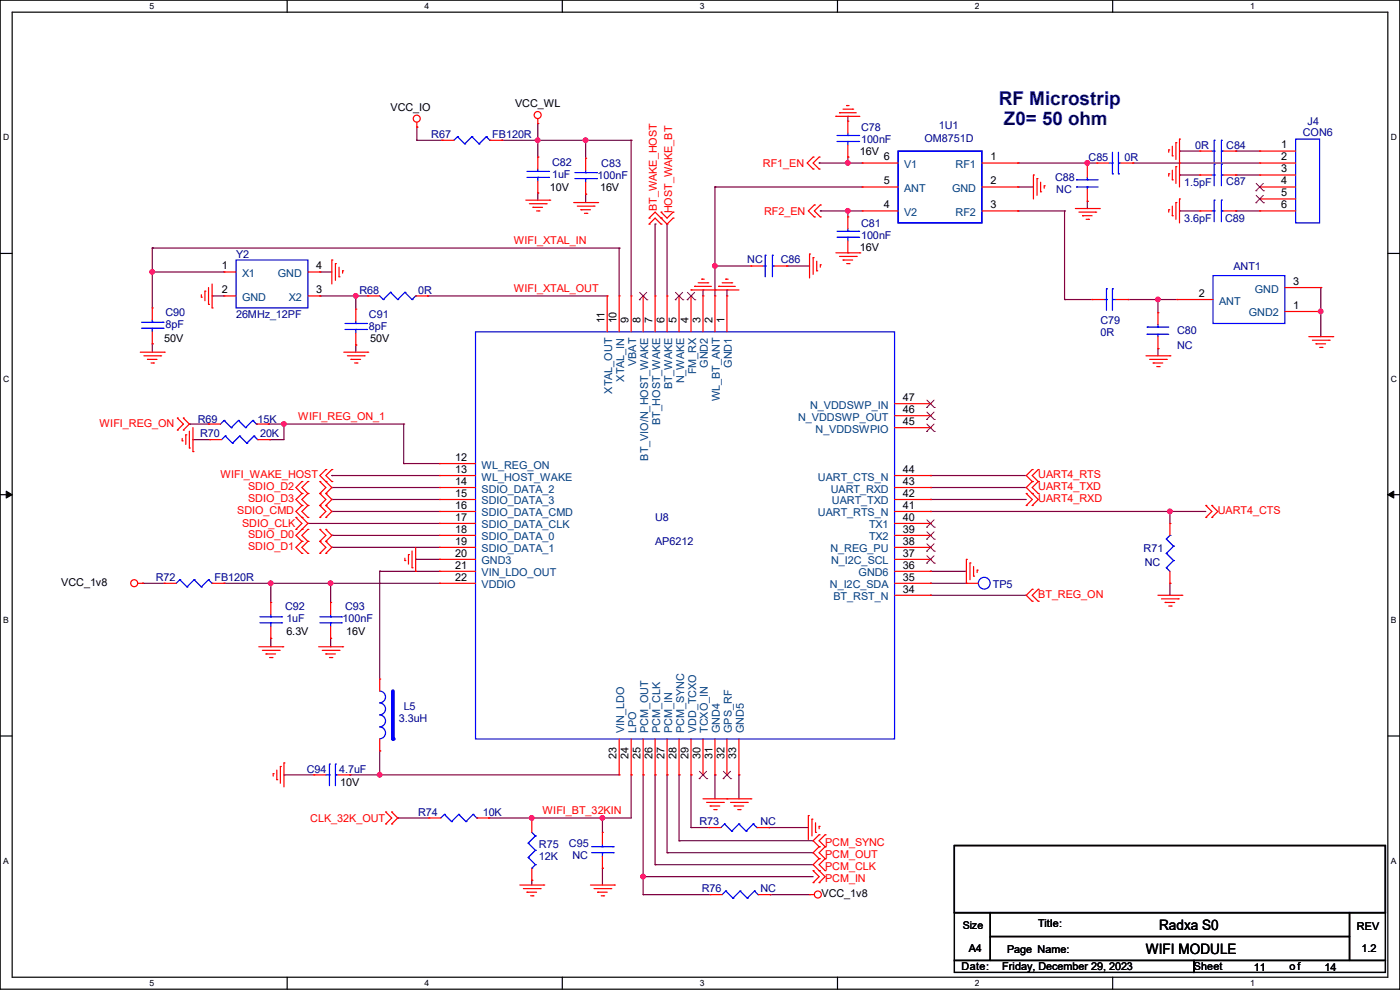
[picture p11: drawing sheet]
<svg xmlns="http://www.w3.org/2000/svg" width="297mm" height="210mm" viewBox="0 0 297 210" stroke-linecap="round" stroke-linejoin="round" font-family="sans-serif">
<path d="M0 0h297v209.8h-297zM2.6 2.6h291.8v204.7h-291.8z" fill="none" stroke="#000" stroke-width=".25"/>
<g fill="#fff">
<path d="M31.7 .3h1v2h-1z"/>
<path d="M31.7 207.6h1v1.9h-1z"/>
</g>
<path d="M60.9 0v2.6M60.9 207.3v2.5" fill="none" stroke="#000" stroke-width=".25"/>
<g fill="#fff">
<path d="M90.1 .3h1v2h-1z"/>
<path d="M90.1 207.6h1v1.9h-1z"/>
</g>
<path d="M119.3 0v2.6M119.3 207.3v2.5" fill="none" stroke="#000" stroke-width=".25"/>
<g fill="#fff">
<path d="M148.5 .3h.9v2h-.9z"/>
<path d="M148.5 207.6h.9v1.9h-.9z"/>
</g>
<path d="M177.7 0v2.6M177.7 207.3v2.5" fill="none" stroke="#000" stroke-width=".25"/>
<g fill="#fff">
<path d="M206.8 .3h1v2h-1z"/>
<path d="M206.8 207.6h1v1.9h-1z"/>
</g>
<path d="M236.1 0v2.6M236.1 207.3v2.5" fill="none" stroke="#000" stroke-width=".25"/>
<g fill="#fff">
<path d="M265.2 .3h1v2h-1z"/>
<path d="M265.2 207.6h1v1.9h-1z"/>
<path d="M.7 28.2h1.2v1.9h-1.2z"/>
<path d="M295.1 28.2h1.2v1.9h-1.2z"/>
<path d="M.7 79.3h1.2v2h-1.2z"/>
<path d="M295.1 79.3h1.2v2h-1.2z"/>
</g>
<path d="M0 53.8h2.6M294.4 53.8h2.6" fill="none" stroke="#000" stroke-width=".25"/>
<g fill="#fff">
<path d="M.7 130.5h1.2v2h-1.2z"/>
<path d="M295.1 130.5h1.1v2h-1.1z"/>
</g>
<path d="M0 104.9h2.6M294.4 104.9h2.6" fill="none" stroke="#000" stroke-width=".25"/>
<path d="M1.3 104.2l1.3 .7-1.3 .8zM294.4 104.9l1.3-.7v1.5z" fill="#000" stroke="#000" stroke-width=".21"/>
<g fill="#fff">
<path d="M.7 181.7h1.2v2h-1.2z"/>
<path d="M295.1 181.7h1.1v2h-1.1z"/>
</g>
<path d="M0 156.1h2.6M294.4 156.1h2.6M202.5 179.4h91.4v14.2h-91.4zM202.5 193.6h7.6v10.2h-7.6zM210.1 193.6h76.2v5.1h-76.2zM210.1 198.7h76.2v5.1h-76.2zM286.3 193.6h7.6v10.2h-7.6zM202.5 203.8h50.8v2.5h-50.8zM253.3 203.8h40.6v2.5h-40.6z" fill="none" stroke="#000" stroke-width=".25"/>
<g fill="none" stroke="#800040" stroke-width=".25">
<path d="M88.4 29.8h.1M88.4 27h.1M88.4 29.8h5.4M88.4 27v2.8M106.5 29.8h.1M106.5 29.8h27.4M114.1 26.2h.1M114.1 33.3h.1M114.1 29.8h.1M114.1 26.2v7.1M124.2 29.8h.1M124.2 29.8v3.8"/>
<path d="M133.9 29.8h.1M133.9 29.8v33M151.7 39.7h.1M151.7 39.7v23.1M151.7 39.7h31.2M173.8 34.6h.1M173.8 34.6h9.1M179.9 33.3h.1M179.9 34.6h.1M179.9 24.7h.1M179.9 24.7v1M179.9 33.3v1.3"/>
<path d="M215.9 39.7h.1M215.9 34.6h.1M215.9 39.7h3.3M215.9 34.6h16.8M230.7 34.6h.1M230.7 34.6v.5M240.3 34.6h.1M240.3 34.6h27M250.2 32h.1M250.2 37.1h.1M250.2 32h4.4M250.2 37.1h4.4"/>
<path d="M262.2 32h.1M262.2 37.1h.1M262.2 32h5.1M262.2 37.1h5.1M32.3 52.6h.1M32.3 57.7h.1M32.3 52.6v12.7M32.3 52.6h99.1M32.3 57.7h15.2M67.9 57.7h.1M67.9 57.7h2.5M114.1 40.9h.1"/>
<path d="M114.1 40.9v1.6M124.2 41.2h.1M124.2 41.2v1.8M131.4 52.6h.1M131.4 52.6v10.2M139 47.5h.1M139 47.5v15.3M141.5 47.5h.1M141.5 47.5v15.3M151.7 56.4h.1M151.7 56.4h7.6M166.9 56.4h.1"/>
<path d="M166.9 56.4h4.8M174 44.7h.1M174 44.7h8.9M179.9 44.7h.1M179.9 44.7v1.3M215.9 44.7h.1M215.9 44.7h9.9M225.8 44.7h.1M225.8 44.7v18.8M230.7 42.7h.1M230.7 42.7v1.5M250.2 44.7h.1"/>
<path d="M250.2 44.7h4.4M262.2 44.7h.1M262.2 44.7h5.1M32.3 72.9h.1M32.3 72.9v1.8M45 62.8h.1M45 62.8h2.5M67.9 62.8h.1M67.9 62.8h10.1M75.5 62.8h.1M75.5 73.2h.1M75.5 62.8v2.8"/>
<path d="M75.5 73.2v1.5M90.7 62.8h.1M90.7 62.8h38.1M149.1 61.5h.1M149.1 61.5v1.3M154.2 61.5h.1M154.2 61.5v1.3M225.8 63.5h.1M225.8 63.5h5.9M239.3 63.5h.1M239.3 63.5h10.4M245.7 63.5h.1"/>
<path d="M245.7 74h.1M245.7 63.5v2.8M245.7 74v1.5M280.2 66.1h.1M280.2 61h.1M280.2 61v10.4M40.2 90h.1M40.2 90h4M40.9 93.3h.1M40.9 93.3h3.6M56.9 90h.1M56.9 90h28.7"/>
<path d="M57.2 93.3h.1M60.2 90h.1M60.2 90v3.3h-3M85.6 90h.1M85.6 98.3h.1M85.6 90v8.3M85.6 98.3h7.7M65.3 111h.1M65.3 111h28M70.4 100.9h.1M70.4 103.4h.1M70.4 106h.1"/>
<path d="M70.4 108.5h.1M70.4 116.1h.1M70.4 113.6h.1M70.4 100.9h22.9M70.4 103.4h22.9M70.4 106h22.9M70.4 108.5h22.9M70.4 116.1h22.9M70.4 113.6h22.9M88.2 118.7h.1M88.2 118.7h5.1M197.4 100.9h.1"/>
<path d="M197.4 103.4h.1M197.4 106h.1M197.4 108.5h.1M197.4 100.9h20.3M197.4 103.4h20.3M197.4 106h20.3M197.4 108.5h58.4M248.2 108.5h.1M248.2 108.5v2.5M30.3 123.7h.1M30.3 123.7h4.5M47.5 123.7h.1"/>
<path d="M47.5 123.7h45.8M57.4 123.7h.1M57.4 135.4h.1M57.4 123.7v4.1M57.4 135.4v1.8M70.1 123.7h.1M70.1 135.4h.1M70.1 123.7v4.1M70.1 135.4v1.8M80.6 121.2h.1M80.6 121.2h12.7M80.6 121.2v22.9"/>
<path d="M197.4 126.3h.1M197.4 121.2h.1M197.4 123.7h.1M197.4 126.3h20.3M197.4 123.7h7.6M197.4 121.2h7.6M248.2 123.7h.1M248.2 123.7v2.6M80.6 159.3h.1M80.6 159.3v5.1M60.2 164.4h.1M60.2 164.4h6.4"/>
<path d="M74.2 164.4h.1M74.2 164.4h57.2M80.6 164.4h.1M84.4 173.5h.1M84.4 173.5h6.6M103.7 173.5h.1M112.8 173.5h.1M112.8 173.5v.5M127.8 173.5h.1M127.8 173.5v3.1M133.9 164.4h.1M133.9 164.4v9.1h-30.2"/>
<path d="M136.4 164.4h.1M136.4 164.4v25.4M139 164.4h.1M139 164.4v19M141.5 164.4h.1M141.5 164.4v16.5M144.1 164.4h.1M144.1 178.4h.1M144.1 164.4v14M144.1 178.4h28.4M146.6 175.6h.1M146.6 164.4h.1"/>
<path d="M146.6 175.6h3.8M146.6 164.4v11.2M151.7 164.4h.1M151.7 164.4v5.1M156.8 164.4h.1M156.8 164.4v5.1M163.1 175.6h.1M163.1 175.6h8.4M112.8 186.7h.1M112.8 186.7v1M127.8 184.2h.1M127.8 184.2v3.5"/>
<path d="M136.4 189.8h.1M136.4 186h.1M136.4 189.8h14.3M136.4 186h36.1M139 183.4h.1M139 183.4h33.5M141.5 180.9h.1M141.5 180.9h31M163.4 189.8h.1M163.4 189.8h8.3"/>
</g>
<g fill="#f0f" stroke="#f0f" stroke-width=".25">
<circle cx="32.3" cy="57.7" r=".49"/>
<circle cx="136.4" cy="185.9" r=".49"/>
<circle cx="60.2" cy="89.9" r=".49"/>
<circle cx="75.5" cy="62.8" r=".49"/>
<circle cx="151.7" cy="56.4" r=".49"/>
<circle cx="70.1" cy="123.7" r=".49"/>
<circle cx="80.5" cy="164.4" r=".49"/>
<circle cx="57.4" cy="123.7" r=".49"/>
<circle cx="127.8" cy="173.5" r=".49"/>
<circle cx="112.8" cy="173.5" r=".49"/>
<circle cx="248.2" cy="108.5" r=".49"/>
<circle cx="124.2" cy="29.7" r=".49"/>
<circle cx="245.6" cy="63.5" r=".49"/>
<circle cx="179.9" cy="44.7" r=".49"/>
<circle cx="179.9" cy="34.6" r=".49"/>
<circle cx="280.2" cy="66.1" r=".49"/>
<circle cx="230.7" cy="34.6" r=".49"/>
<circle cx="114.1" cy="29.7" r=".49"/>
</g>
<g fill="none" stroke="#f00" stroke-width=".25">
<path d="M88.4 27h.1M88.4 26v1M114.1 26.2h.1M114.1 33.3h.1M114.1 25.2v1M114.1 33.3v2.6M114.1 38.4v2.5M172.5 35.9h.1M172.5 33.3h.1M172.5 33.3l-1.3 1.3 1.3 1.3M173.8 35.9h.1M173.8 33.3h.1"/>
<path d="M173.8 33.3l-1.3 1.3 1.3 1.3M177.3 24.7h.1M177.3 24.7h5.1M178.1 23.9h.1M178.1 23.9h3.6M178.9 23.2h2M179.6 22.4h.1M179.6 22.4h.5M179.9 25.7h.1M179.9 33.3h.1M179.9 25.7v2.5M179.9 30.8v2.5"/>
<path d="M180.9 23.2h.1M219.2 37.1h.1M219.2 37.1v5.1M220 37.9h.1M220 37.9v3.5M220.8 38.7v2M221.5 39.4h.1M221.5 39.4v.5M247.9 31.8h.1M247.9 36.9h.1M247.9 31.8v.5M247.9 36.9v.5"/>
<path d="M248.7 33.1h.1M248.7 38.1h.1M248.7 31v2.1M248.7 36.1v2M249.5 30.3h.1M249.5 35.3h.1M249.5 30.3v3.5M249.5 35.3v3.6M250.2 29.5h.1M250.2 34.6h.1M250.2 29.5v10.2M70.4 55.2h.1"/>
<path d="M70.4 55.2v5M71.2 55.9h.1M71.2 55.9v3.6M71.9 58.7h.1M71.9 56.7v2M72.7 57.4h.1M72.7 57.4v.6M111.5 42.5h5.1M112.3 43.2h3.6M113.1 44h.1M113.1 44h2M113.8 44.7h.5"/>
<path d="M114.1 40.9h.1M114.3 44.7h.1M115.9 43.2h.1M116.6 42.5h.1M121.7 43h5.1M122.5 43.7h3.5M123.2 44.5h.1M123.2 44.5h2.1M124 45.3h.5M124.5 45.3h.1M126 43.7h.1M126.8 43h.1"/>
<path d="M137.7 46.3h.1M137.7 47.5h.1M137.7 46.3l1.3-1.3 1.3 1.3M137.7 47.5l1.3-1.2 1.3 1.2M140.3 46.3h.1M140.3 47.5h.1M140.3 45h.1M140.3 46.3l1.2 1.2 1.3-1.2M140.3 45l1.2 1.3 1.3-1.3M142.8 46.3h.1M142.8 45h.1M148.1 60h2.1"/>
<path d="M148.9 59.2h.1M148.9 59.2h.5M150.2 60h.1M153.2 60h2M154 59.2h.1M154 59.2h.5M155.2 60h.1M171.7 53.9h.1M171.7 53.9v5.1M172.5 54.7h.1M172.5 54.7v3.5M172.8 46h.1"/>
<path d="M172.8 43.5h.1M172.8 43.5l-1.3 1.2 1.3 1.3M173.3 57.4h.1M173.3 55.4v2M174 56.2h.1M174 46h.1M174 43.5h.1M174 56.2v.5M174 43.5l-1.2 1.2 1.2 1.3M177.3 53.6h5.1M178.1 54.4h3.6M178.9 55.2h.1"/>
<path d="M178.9 55.2h2M179.6 55.9h.5M179.9 46h.1M179.9 53.6h.1M179.9 46v2.6M179.9 51.1v2.5M180.1 55.9h.1M181.7 54.4h.1M182.4 53.6h.1M220.8 40.7h.1M228.1 44.2h5.1M228.9 45h3.6"/>
<path d="M229.7 45.8h.1M229.7 45.8h2M230.4 46.5h.5M230.9 46.5h.1M232.5 45h.1M233.2 44.2h.1M247.9 44.5h.1M247.9 44.5v.5M248.7 45.8h.1M248.7 43.7v2.1M249.5 43h.1M249.5 43v3.5"/>
<path d="M250.2 42.2h.1M250.2 42.2v5.1M254.6 44.7h.1M254.6 44.7h2.5M259.6 44.7h2.6M262.2 44.7h.1M29.8 74.7h5M30.5 75.5h3.6M31.3 76.2h.1M31.3 76.2h2M32 77h.6M32.3 65.3h.1"/>
<path d="M32.3 72.9h.1M32.3 65.3v2.6M32.3 70.4v2.5M32.6 77h.1M34.1 75.5h.1M34.8 74.7h.1M42.7 63h.1M42.7 62.5v.5M43.5 61.8h.1M43.5 61.8v2M44.2 64.6h.1M44.2 61v3.6"/>
<path d="M45 65.3h.1M45 60.2v5.1M72.9 74.7h5.1M73.7 75.5h3.6M74.5 76.2h.1M74.5 76.2h2M75.2 77h.5M75.7 77h.1M77.3 75.5h.1M78 74.7h.1M146.6 61.5h.1M146.6 61.5h10.2"/>
<path d="M147.4 60.7h.1M147.4 60.7h3.5M151.7 61.5h.1M152.4 60.7h.1M152.4 60.7h3.6M243.1 75.5h5.1M243.9 76.2h3.5M244.6 77h.1M244.6 77h2.1M245.4 77.8h.5M245.9 77.8h.1M247.4 76.2h.1"/>
<path d="M248.2 75.5h.1M277.7 71.4h5M278.4 72.2h3.6M279.2 72.9h.1M279.2 72.9h2M280 73.7h.5M280.5 73.7h.1M282 72.2h.1M282.7 71.4h.1M37.6 91.2h.1M37.6 88.7h.1M37.6 88.7l1.3 1.3-1.3 1.2"/>
<path d="M38.7 93.5h.1M38.7 93v.5M38.9 88.7h.1M38.9 91.2h.1M38.9 88.7l1.3 1.3-1.3 1.2M39.4 92.2h.1M39.4 92.2v2.1M40.2 95h.1M40.2 91.5v3.5M40.9 95.8h.1M40.9 90.7v5.1M69.1 99.6h.1"/>
<path d="M69.1 99.6l-1.2 1.3 2.5 2.5-1.3 1.3M70.4 99.6h.1M70.4 99.6l-1.3 1.3 1.3 1.3M219 99.6h.1M219 99.6l-1.3 1.3 1.3 1.3M220.3 99.6h.1M220.3 99.6l-1.3 1.3 1.3 1.3M62.8 112.3h.1M62.8 109.8h.1M62.8 109.8l1.3 1.2-1.3 1.3M64.1 104.7h.1M64.1 107.2h.1"/>
<path d="M64.1 102.2h.1M64.1 114.9h.1M64.1 117.4h.1M64.1 112.3h.1M64.1 109.8h.1M64.1 104.7l-1.3 1.3 1.3 1.2M64.1 107.2l-1.3 1.3 2.5 2.5-2.5 2.6 1.3 1.3M64.1 102.2l-1.3 1.2 1.3 1.3M64.1 114.9l-1.3 1.2 1.3 1.3M65.3 104.7h.1M65.3 107.2h.1M65.3 102.2h.1"/>
<path d="M65.3 114.9h.1M65.3 117.4h.1M65.3 112.3h.1M65.3 109.8h.1M65.3 104.7l-1.2 1.3 1.2 1.2M65.3 107.2l-1.2 1.3 1.2 1.3M65.3 102.2l-1.2 1.2 1.2 1.3M65.3 114.9l-1.2 1.2 1.2 1.3M65.3 112.3l-1.2 1.3 1.2 1.3M67.9 104.7h.1M67.9 107.2h.1M67.9 102.2h.1"/>
<path d="M67.9 114.9h.1M67.9 117.4h.1M67.9 112.3h.1M67.9 109.8h.1M67.9 114.9l1.2 1.2-1.2 1.3M67.9 104.7l1.2 1.3-1.2 1.2M67.9 102.2l1.2 1.2-1.2 1.3M67.9 107.2l1.2 1.3-1.2 1.3M67.9 112.3l1.2 1.3-1.2 1.3M69.1 102.2h.1M69.1 107.2h.1M69.1 104.7h.1"/>
<path d="M69.1 117.4h.1M69.1 114.9h.1M69.1 112.3h.1M69.1 109.8h.1M69.1 112.3l1.3 1.3-1.3 1.3M69.1 104.7l1.3 1.3-1.3 1.2M69.1 114.9l1.3 1.2-1.3 1.3M69.1 107.2l1.3 1.3-1.3 1.3M70.4 102.2h.1M85.9 118.9h.1M85.9 118.4v.5M86.7 117.6h.1"/>
<path d="M86.7 117.6v2.1M87.4 116.9v3.5M88.2 116.1v5.1M205 118.7h.1M205 118.7v5M205.8 119.4h.1M205.8 119.4v3.6M217.7 104.7h.1M217.7 107.2h.1M217.7 104.7l1.3 1.3-1.3 1.2M219 104.7h.1M219 102.2h.1"/>
<path d="M219 107.2h.1M219 102.2l-1.3 1.2 2.6 2.6-1.3 1.2M220.3 102.2h.1M220.3 104.7h.1M220.3 102.2l-1.3 1.2 1.3 1.3M255.8 107.2h.1M255.8 109.8h.1M255.8 107.2l1.3 1.3-1.3 1.3M257.1 107.2h.1M257.1 109.8h.1M257.1 107.2l1.3 1.3-1.3 1.3M29.3 123.7h1"/>
<path d="M30.3 123.7h.1M34.8 123.7h.1M34.8 123.7h2.6M45 123.7h2.5M47.5 123.7h.1M54.9 137.2h5.1M55.7 138h3.5M56.4 138.7h.1M56.4 138.7h2.1M57.2 139.5h.5M57.7 139.5h.1M59.2 138h.1"/>
<path d="M60 137.2h.1M67.6 137.2h5.1M68.4 138h3.5M69.1 138.7h.1M69.1 138.7h2.1M69.9 139.5h.5M70.1 127.8h.1M70.1 135.4h.1M70.1 127.8v2.5M70.1 132.9v2.5M70.4 139.5h.1M71.9 138h.1"/>
<path d="M72.7 137.2h.1M87.4 120.4h.1M88.2 121.2h.1M206.5 122.2h.1M206.5 120.2v2M207.3 120.9h.1M207.3 120.9v.6M219 125h.1M219 127.6h.1M219 125l-1.3 1.3 1.3 1.3M220.3 127.6h.1M220.3 125h.1"/>
<path d="M220.3 125l-1.3 1.3 1.3 1.3M245.7 126.3h5M246.4 127h3.6M247.2 127.8h.1M247.2 127.8h2M247.9 128.6h.6M248.5 128.6h.1M250 127h.1M250.7 126.3h.1M58 164.1h.1M58 164.1v.5M58.7 165.4h.1"/>
<path d="M58.7 163.4v2M59.5 162.6h.1M59.5 162.6v3.6M60.2 161.8h.1M60.2 161.8v5.1M81.8 172.3h.1M81.8 174.8h.1M81.8 172.3l1.3 1.2-1.3 1.3M83.1 174.8h.1M83.1 172.3h.1M83.1 172.3l1.3 1.2-1.3 1.3M112.8 174h.1"/>
<path d="M112.8 174v2.6M149.1 169.5h10.2M149.9 170.2h3.6M150.4 175.6h.1M150.4 175.6h2.6M150.7 171h.1M150.7 171h2M151.4 171.7h.5M151.9 171.7h.1M153.5 170.2h.1M154.2 169.5h.1M155 170.2h3.5"/>
<path d="M155.7 171h.1M155.7 171h2.1M156.5 171.7h.5M157 171.7h.1M158.5 170.2h.1M159.3 169.5h.1M160.6 175.6h2.5M163.1 175.6h.1M171.5 173h.1M171.5 173v5.1M172.3 173.8h.1M172.3 173.8v3.5"/>
<path d="M173 176.6h.1M173 174.5v2.1M173.8 175.3h.1M173.8 177.1h.1M173.8 179.6h.1M173.8 175.3v.5M173.8 177.1l-1.3 1.3 1.3 1.2M173.8 179.6l-1.3 1.3 1.3 1.3M175 179.6h.1M175 177.1h.1M175 177.1l-1.2 1.3 1.2 1.2M175 179.6l-1.2 1.3 1.2 1.3"/>
<path d="M110.3 187.7h5.1M111 188.5h3.6M111.8 189.3h.1M111.8 189.3h2M112.6 190h.5M112.8 186.7h.1M112.8 184.2v2.5M113.1 190h.1M114.6 188.5h.1M115.4 187.7h.1M125.3 187.7h5M126 188.5h3.6"/>
<path d="M126.8 189.3h.1M126.8 189.3h2M127.6 190h.5M128.1 190h.1M129.6 188.5h.1M130.3 187.7h.1M171.7 189.8h.1M171.7 189.8h1.1M172.5 184.7h.1M172.5 187.2h.1M172.5 184.7l1.3 1.3-1.3 1.2M173.8 182.2h.1"/>
<path d="M173.8 184.7h.1M173.8 187.2h.1M173.8 182.2l-1.3 1.2 2.5 2.6-1.2 1.2M175 184.7h.1M175 182.2h.1M175 182.2l-1.2 1.2 1.2 1.3"/>
<circle cx="88.4" cy="25.2" r=".74"/>
<circle cx="114.1" cy="24.4" r=".74"/>
<circle cx="28.5" cy="123.7" r=".74"/>
<circle cx="173.5" cy="189.8" r=".74"/>
</g>
<g fill="none" stroke="#00f" stroke-width=".25">
<path d="M111.8 37.6h4.6M111.8 36.4h4.6M114.1 36.4h.1M114.1 37.6h.1M114.1 35.9v.5M114.1 37.6v.8M116.4 37.6h.1M116.4 36.4h.1M177.6 30h4.6M177.6 28.7h4.6M179.9 28.7h.1M179.9 30h.1"/>
<path d="M179.9 28.2v.5M179.9 30v.8M182.2 30h.1M182.2 28.7h.1M177.6 50.3h4.6M177.6 49.1h4.6M179.9 49.1h.1M179.9 50.3h.1M179.9 48.6v.5M179.9 50.3v.8M182.2 50.3h.1M182.2 49.1h.1"/>
<path d="M257.1 44.7h.5M257.6 44.7h.1M257.6 42.5h.1M257.6 42.5v4.5M259.1 42.5h.1M259.1 44.7h.1M259.1 44.7h.5M259.1 42.5v4.5M30 69.6h4.6M30 68.4h4.6M32.3 68.4h.1M32.3 69.6h.1"/>
<path d="M32.3 67.9v.5M32.3 69.6v.8M34.6 69.6h.1M34.6 68.4h.1M38.1 123h.1M38.1 123l-.7 .7M38.1 123l1.6 1.5M39.7 124.5h.1M41.2 123h.1M41.2 123l-1.5 1.5M41.2 123l1.5 1.5M42.7 124.5h.1"/>
<path d="M44.2 123h.1M44.2 123l-1.5 1.5M44.2 123l.8 .7M45 123.7h.1M67.9 132.1h4.5M67.9 130.9h4.5M70.1 130.9h.1M70.1 132.1h.1M70.1 130.3v.6M70.1 132.1v.8M72.4 132.1h.1M72.4 130.9h.1"/>
<path d="M80.6 146.6a1.25 1.25 0 0 1 1.2 1.2 1.25 1.25 0 0 1-1.2 1.3M80.6 149.1a1.25 1.25 0 0 1 1.2 1.3 1.25 1.25 0 0 1-1.2 1.2M80.6 151.7a1.25 1.25 0 0 1 1.2 1.2 1.25 1.25 0 0 1-1.2 1.3M80.6 154.2a1.25 1.25 0 0 1 1.2 1.3 1.25 1.25 0 0 1-1.2 1.2M112.1 178.9h.1M112.1 178.9l1.5 1.5M112.8 176.6l.8 .7M113.6 177.3h.1M113.6 177.3l-1.5 1.6M153.7 174.8h.1M153.7 174.8l-.7 .8M153.7 174.8l1.5 1.5"/>
<path d="M155.2 176.3h.1M156.8 174.8h.1M156.8 174.8l-1.6 1.5M156.8 174.8l1.5 1.5M158.3 176.3h.1M159.8 174.8h.1M159.8 174.8l-1.5 1.5M159.8 174.8l.8 .8M160.6 175.6h.1M112.1 181.9h.1M112.1 181.9l1.5 1.5M112.8 184.2h.1"/>
<path d="M113.6 180.4h.1M113.6 183.4h.1M113.6 180.4l-1.5 1.5M113.6 183.4l-.8 .8"/>
</g>
<path d="M83.4 146.6v10.2" fill="none" stroke="#00f" stroke-width=".76"/>
<circle cx="83.4" cy="156.8" r=".38" fill="#00f"/>
<g fill="none" stroke="#f00" stroke-width=".25">
<path d="M93.8 29.8h.1M93.8 29.8h2.5M103.9 29.8h2.6M106.5 29.8h.1M124.2 33.6h.1M124.2 33.6v2.5M124.2 38.7v2.5M182.9 39.7h.1M182.9 34.6h.1M182.9 34.6h7.6M182.9 39.7h7.6M208.3 34.6h7.6"/>
<path d="M208.3 39.7h7.6M215.9 34.6h.1M215.9 39.7h.1M230.7 35.1h.1M230.7 35.1v2.5M232.7 34.6h.1M232.7 34.6h2.5M237.8 34.6h2.5M240.3 34.6h.1M254.6 32h.1M254.6 37.1h.1M254.6 32h2.5"/>
<path d="M254.6 37.1h2.5M259.6 32h2.6M259.6 37.1h2.6M262.2 32h.1M262.2 37.1h.1M267.3 32h.1M267.3 34.6h.1M267.3 37.1h.1M267.3 39.7h.1M267.3 34.6h7.6M267.3 39.7h7.6M267.3 32h7.6"/>
<path d="M267.3 37.1h7.6M47.5 57.7h.1M47.5 57.7h2.6M65.3 57.7h2.6M67.9 57.7h.1M124.2 41.2h.1M159.3 56.4h.1M159.3 56.4h2.5M164.4 56.4h2.5M166.9 56.4h.1M182.9 44.7h.1M182.9 44.7h7.6"/>
<path d="M208.3 44.7h7.6M215.9 44.7h.1M230.7 42.7h.1M230.7 40.2v2.5M267.3 42.2h.1M267.3 44.7h.1M267.3 44.7h7.6M267.3 42.2h7.6M47.5 62.8h.1M47.5 62.8h2.6M65.3 62.8h2.6M67.9 62.8h.1"/>
<path d="M75.5 65.6h.1M75.5 73.2h.1M75.5 65.6v2.5M75.5 70.7v2.5M78 62.8h.1M78 62.8h2.6M88.2 62.8h2.5M90.7 62.8h.1M128.8 62.8h.1M128.8 62.8v7.6M131.4 62.8h.1M131.4 62.8v7.6"/>
<path d="M133.9 62.8h.1M133.9 62.8v7.6M136.4 62.8h.1M136.4 62.8v7.6M139 62.8h.1M139 62.8v7.6M141.5 62.8h.1M141.5 62.8v7.6M144.1 62.8h.1M144.1 62.8v7.6M146.6 62.8h.1M146.6 62.8v7.6"/>
<path d="M149.1 62.8h.1M149.1 62.8v7.6M151.7 62.8h.1M151.7 62.8v7.6M154.2 62.8h.1M154.2 62.8v7.6M231.7 63.5h.1M231.7 63.5h2.5M236.8 63.5h2.5M239.3 63.5h.1M245.7 74h.1M245.7 66.3h.1"/>
<path d="M245.7 66.3v2.6M245.7 71.4v2.6M249.7 63.5h.1M249.7 63.5h7.6M272.6 66.1h7.6M272.6 61h7.6M280.2 66.1h.1M280.2 61h.1M44.2 90h.1M44.2 90h2.6M44.5 93.3h.1M44.5 93.3h2.5"/>
<path d="M54.4 90h2.5M54.7 93.3h2.5M56.9 90h.1M57.2 93.3h.1M93.3 98.3h.1M93.3 98.3h7.6M189.8 90.7h7.6M189.8 88.2h7.6M189.8 85.6h7.6M197.4 90.7h.1M197.4 88.2h.1M197.4 85.6h.1"/>
<path d="M93.3 100.9h.1M93.3 103.4h.1M93.3 113.6h.1M93.3 111h.1M93.3 108.5h.1M93.3 116.1h.1M93.3 106h.1M93.3 118.7h.1M93.3 118.7h7.6M93.3 113.6h7.6M93.3 116.1h7.6M93.3 111h7.6"/>
<path d="M93.3 100.9h7.6M93.3 103.4h7.6M93.3 108.5h7.6M93.3 106h7.6M189.8 118.7h7.6M189.8 113.6h7.6M189.8 116.1h7.6M189.8 111h7.6M189.8 100.9h7.6M189.8 103.4h7.6M189.8 108.5h7.6M189.8 106h7.6"/>
<path d="M197.4 118.7h.1M197.4 113.6h.1M197.4 116.1h.1M197.4 111h.1M197.4 106h.1M197.4 103.4h.1M197.4 108.5h.1M197.4 100.9h.1M248.2 111h.1M248.2 111v2.6M57.4 127.8h.1M57.4 135.4h.1"/>
<path d="M57.4 127.8v2.5M57.4 132.9v2.5M93.3 123.7h.1M93.3 121.2h.1M93.3 123.7h7.6M93.3 121.2h7.6M189.8 123.7h7.6M189.8 121.2h7.6M189.8 126.3h7.6M197.4 123.7h.1M197.4 121.2h.1M197.4 126.3h.1"/>
<path d="M205 123.7h.1M205 123.7h2.6M248.2 123.7h.1M248.2 121.2v2.5M80.6 144.1h.1M80.6 159.3h.1M80.6 144.1v2.5M80.6 156.8v2.5M131.4 156.8v7.6M133.9 156.8v7.6M136.4 156.8v7.6M139 156.8v7.6"/>
<path d="M141.5 156.8v7.6M144.1 156.8v7.6M146.6 156.8v7.6M149.1 156.8v7.6M151.7 156.8v7.6M154.2 156.8v7.6M156.8 156.8v7.6M66.6 164.4h.1M66.6 164.4h2.5M71.7 164.4h2.5M74.2 164.4h.1M91 173.5h.1"/>
<path d="M91 173.5h2.5M101.1 173.5h2.6M103.7 173.5h.1M127.8 176.6h.1M127.8 176.6v2.5M131.4 164.4h.1M133.9 164.4h.1M136.4 164.4h.1M139 164.4h.1M141.5 164.4h.1M144.1 164.4h.1M146.6 164.4h.1"/>
<path d="M149.1 164.4h.1M151.7 164.4h.1M154.2 164.4h.1M156.8 164.4h.1M127.8 184.2h.1M127.8 181.7v2.5M150.7 189.8h.1M150.7 189.8h2.5M160.8 189.8h2.6M163.4 189.8h.1"/>
</g>
<g fill="none" stroke="#00f" stroke-width=".25">
<path d="M97.1 29h.1M97.1 29l-.8 .8M97.1 29l1.5 1.5M98.6 30.5h.1M100.1 29h.1M100.1 29l-1.5 1.5M100.1 29l1.5 1.5M101.6 30.5h.1M103.2 29h.1M103.2 29l-1.6 1.5M103.2 29l.7 .8M103.9 29.8h.1"/>
<path d="M122 37.9h4.5M122 36.6h4.5M124.2 36.6h.1M124.2 37.9h.1M124.2 36.1v.5M124.2 37.9v.8M126.5 37.9h.1M126.5 36.6h.1M190.5 32h17.8v15.3h-17.8zM228.4 38.1h.1M228.4 39.7h.1M228.4 38.1h4.6"/>
<path d="M228.4 39.7h4.6M230.7 39.7h.1M230.7 38.1h.1M230.7 37.6v.5M230.7 39.7v.5M235.2 34.6h.8M236 36.9h.1M236 34.6h.1M236 32.3v4.6M237.3 34.6h.1M237.3 36.9h.1M237.3 34.6h.5"/>
<path d="M237.3 32.3v4.6M257.1 32h.5M257.1 37.1h.5M257.6 32h.1M257.6 29.8h.1M257.6 37.1h.1M257.6 34.8h.1M257.6 29.8v4.5M257.6 34.8v4.6M259.1 29.8h.1M259.1 32h.1M259.1 34.8h.1"/>
<path d="M259.1 37.1h.1M259.1 32h.5M259.1 29.8v4.5M259.1 34.8v4.6M259.1 37.1h.5M274.9 29.5h5.1v17.8h-5.1zM50.1 55.2h15.2v10.1h-15.2zM161.8 56.4h.5M162.3 56.4h.1M162.3 54.1h.1M162.3 54.1v4.6M163.9 54.1h.1"/>
<path d="M163.9 56.4h.1M163.9 56.4h.5M163.9 54.1v4.6M257.3 58.5h15.3v10.1h-15.3zM73.2 69.9h4.6M73.2 68.6h4.6M75.5 68.6h.1M75.5 69.9h.1M75.5 68.1v.5M75.5 69.9v.8M77.8 69.9h.1M77.8 68.6h.1"/>
<path d="M80.6 62.8l.7 .7M81.3 63.5h.1M82.8 62h.1M82.8 62l-1.5 1.5M82.8 62l1.6 1.5M84.4 63.5h.1M85.9 62h.1M85.9 62l-1.5 1.5M85.9 62l1.5 1.5M87.4 63.5h.1M88.2 62.8h.1M88.2 62.8l-.8 .7"/>
<path d="M100.9 70.4h88.9v86.4h-88.9zM234.2 63.5h.5M234.7 63.5h.1M234.7 61.3h.1M234.7 61.3v4.5M236 61.3h.1M236 63.5h.1M236 63.5h.8M236 61.3v4.5M243.4 69.4h.1M243.4 70.9h.1M243.4 69.4h4.5"/>
<path d="M243.4 70.9h4.5M245.7 70.9h.1M245.7 69.4h.1M245.7 68.9v.5M245.7 70.9v.5M47.5 89.2h.1M47.5 89.2l-.7 .8M47.5 89.2l1.6 1.5M47.8 92.5h.1M47.8 92.5l-.8 .8M47.8 92.5l1.5 1.5M49.1 90.7h.1"/>
<path d="M49.3 94h.1M50.6 89.2h.1M50.6 89.2l-1.5 1.5M50.6 89.2l1.5 1.5M50.8 92.5h.1M50.8 92.5l1.6 1.5M50.8 92.5l-1.5 1.5M52.1 90.7h.1M52.4 94h.1M53.6 89.2h.1M53.6 89.2l-1.5 1.5M53.6 89.2l.8 .8"/>
<path d="M53.9 92.5h.1M53.9 92.5l.8 .8M53.9 92.5l-1.5 1.5M54.4 90h.1M54.7 93.3h.1M247.4 117.4h.1M247.4 114.3h.1M247.4 117.4l1.6 1.5M247.4 114.3l1.6 1.6M248.2 113.6h.1M248.2 113.6l-.8 .7M249 118.9h.1"/>
<path d="M249 115.9h.1M249 118.9l-1.6 1.5M249 115.9l-1.6 1.5M55.2 132.1h4.5M55.2 130.9h4.5M57.4 130.9h.1M57.4 132.1h.1M57.4 130.3v.6M57.4 132.1v.8M59.7 132.1h.1M59.7 130.9h.1M247.4 120.4h.1"/>
<path d="M247.4 120.4l.8 .8M69.1 164.4h.8M69.9 162.1h.1M69.9 164.4h.1M69.9 162.1v4.6M71.2 164.4h.1M71.2 162.1h.1M71.2 164.4h.5M71.2 162.1v4.6M94.3 172.8h.1M94.3 172.8l-.8 .7M94.3 172.8l1.5 1.5"/>
<path d="M95.8 174.3h.1M97.3 172.8h.1M97.3 172.8l-1.5 1.5M97.3 172.8l1.5 1.5M98.8 174.3h.1M100.4 172.8h.1M100.4 172.8l-1.6 1.5M100.4 172.8l.7 .7M101.1 173.5h.1M125.5 179.6h4.6M127.8 179.6h.1M127.8 179.1v.5"/>
<path d="M130.1 179.6h.1M125.5 180.9h4.6M127.8 180.9h.1M127.8 180.9v.8M130.1 180.9h.1M154 189h.1M154 189l-.8 .8M154 189l1.5 1.5M155.5 190.5h.1M157 189h.1M157 189l-1.5 1.5M157 189l1.5 1.5"/>
<path d="M158.5 190.5h.1M160.1 189h.1M160.1 189l-1.6 1.5M160.1 189l.7 .8M160.8 189.8h.1"/>
<circle cx="208.8" cy="123.7" r="1.25"/>
</g>
<g fill="none" stroke="#804000" stroke-width=".21">
<path d="M266.5 38.9l1.6 1.6M268 38.9l-1.6 1.6M266.4 40.5h.1M266.4 43h.1M266.5 41.4l1.6 1.6M268 41.4l-1.6 1.6M268.1 40.5h.1M268.1 43h.1M135.6 63.6h.1M135.7 62l1.5 1.6M137.2 62l-1.6 1.6M137.2 63.6h.1"/>
<path d="M143.3 63.6h.1M143.3 62l1.6 1.6M144.8 62l-1.5 1.6M144.9 63.6h.1M145.8 63.6h.1M145.8 62l1.6 1.6M147.4 62l-1.6 1.6M147.4 63.6h.1M196.6 91.5h.1M196.6 89h.1M196.6 86.4h.1M196.6 90l1.6 1.5"/>
<path d="M196.6 87.4l1.6 1.6M196.6 84.9l1.6 1.5M198.2 90l-1.6 1.5M198.2 87.4l-1.6 1.6M198.2 84.9l-1.6 1.5M198.2 91.5h.1M198.2 89h.1M198.2 86.4h.1M196.6 119.5h.1M196.6 114.4h.1M196.6 116.9h.1M196.6 111.8h.1"/>
<path d="M196.6 117.9l1.6 1.6M196.6 112.8l1.6 1.6M196.6 115.4l1.6 1.5M196.6 110.3l1.6 1.5M198.2 117.9l-1.6 1.6M198.2 112.8l-1.6 1.6M198.2 115.4l-1.6 1.5M198.2 110.3l-1.6 1.5M198.2 119.5h.1M198.2 114.4h.1M198.2 116.9h.1M198.2 111.8h.1"/>
<path d="M148.3 165.2h.1M148.4 163.6l1.5 1.6M149.9 163.6l-1.6 1.6M149.9 165.2h.1M153.4 165.2h.1M153.5 163.6l1.5 1.6M155 163.6l-1.6 1.6M155 165.2h.1"/>
</g>
<g fill="#f0f" stroke="#f0f" stroke-width=".25">
<circle cx="32.3" cy="57.7" r=".49"/>
<circle cx="136.4" cy="185.9" r=".49"/>
<circle cx="60.2" cy="89.9" r=".49"/>
<circle cx="75.5" cy="62.8" r=".49"/>
<circle cx="151.7" cy="56.4" r=".49"/>
<circle cx="70.1" cy="123.7" r=".49"/>
<circle cx="80.5" cy="164.4" r=".49"/>
<circle cx="57.4" cy="123.7" r=".49"/>
<circle cx="127.8" cy="173.5" r=".49"/>
<circle cx="112.8" cy="173.5" r=".49"/>
<circle cx="248.2" cy="108.5" r=".49"/>
<circle cx="124.2" cy="29.7" r=".49"/>
<circle cx="245.6" cy="63.5" r=".49"/>
<circle cx="179.9" cy="44.7" r=".49"/>
<circle cx="179.9" cy="34.6" r=".49"/>
<circle cx="280.2" cy="66.1" r=".49"/>
<circle cx="230.7" cy="34.6" r=".49"/>
<circle cx="114.1" cy="29.7" r=".49"/>
</g>
<g font-size="4" fill="#000080">
<text x="211.9" y="22.3">RF Microstrip</text>
<text x="213" y="26.4">Z0= 50 ohm</text>
</g>
<g font-size="3">
<text x="245.9" y="197.4">Radxa S0</text>
<text x="243.1" y="202.4">WIFI MODULE</text>
</g>
<g font-size="2.3">
<text x="82.8" y="23.5">VCC_IO</text>
<text x="109.3" y="22.7">VCC_WL</text>
<text x="182.4" y="32.9">16V</text>
<text x="187.5" y="34">6</text>
<text x="210.1" y="34">1</text>
<text x="271.8" y="31.5">1</text>
<text x="271.8" y="34">2</text>
<text x="116.6" y="40.5">10V</text>
<text x="127.3" y="40.5">16V</text>
<text x="187.5" y="39.1">5</text>
<text x="210.1" y="39.1">2</text>
<text x="271.8" y="36.6">3</text>
<text x="271.8" y="39.1">4</text>
<text x="271.8" y="41.7">5</text>
<text x="187.5" y="44.2">4</text>
<text x="210.1" y="44.2">3</text>
<text x="271.8" y="44.2">6</text>
<text x="182.4" y="53.2">16V</text>
<text x="47" y="57.1">1</text>
<text x="67.1" y="57.1">4</text>
<text x="47" y="62.2">2</text>
<text x="67.1" y="62.2">3</text>
<text x="254.3" y="63">2</text>
<text x="274.4" y="65.5">1</text>
<text x="274.4" y="60.5">3</text>
<text x="128.3" y="68.6" transform="rotate(-90 128.3 68.6)">11</text>
<text x="130.8" y="68.6" transform="rotate(-90 130.8 68.6)">10</text>
<text x="133.3" y="68.6" transform="rotate(-90 133.3 68.6)">9</text>
<text x="135.9" y="68.6" transform="rotate(-90 135.9 68.6)">8</text>
<text x="138.4" y="68.6" transform="rotate(-90 138.4 68.6)">7</text>
<text x="141" y="68.6" transform="rotate(-90 141 68.6)">6</text>
<text x="143.5" y="68.6" transform="rotate(-90 143.5 68.6)">5</text>
<text x="146" y="68.6" transform="rotate(-90 146 68.6)">4</text>
<text x="148.6" y="68.6" transform="rotate(-90 148.6 68.6)">3</text>
<text x="151.1" y="68.6" transform="rotate(-90 151.1 68.6)">2</text>
<text x="153.7" y="68.6" transform="rotate(-90 153.7 68.6)">1</text>
<text x="34.8" y="72.5">50V</text>
<text x="78.5" y="72.5">50V</text>
<text x="191.6" y="87.6">46</text>
<text x="191.6" y="85.1">47</text>
<text x="191.6" y="90.2">45</text>
<text x="96.6" y="100.3">13</text>
<text x="96.6" y="97.8">12</text>
<text x="191.6" y="100.3">44</text>
<text x="96.6" y="102.9">14</text>
<text x="96.6" y="107.9">16</text>
<text x="96.6" y="105.4">15</text>
<text x="191.6" y="105.4">42</text>
<text x="191.6" y="102.9">43</text>
<text x="191.6" y="107.9">41</text>
<text x="96.6" y="113">18</text>
<text x="96.6" y="110.5">17</text>
<text x="191.6" y="113">39</text>
<text x="191.6" y="110.5">40</text>
<text x="96.6" y="115.6">19</text>
<text x="96.6" y="118.1">20</text>
<text x="191.6" y="118.1">37</text>
<text x="191.6" y="115.6">38</text>
<text x="13" y="124.3">VCC_1v8</text>
<text x="96.6" y="123.2">22</text>
<text x="96.6" y="120.6">21</text>
<text x="191.6" y="123.2">35</text>
<text x="191.6" y="120.6">36</text>
<text x="191.6" y="125.7">34</text>
<text x="60.7" y="134.7">6.3V</text>
<text x="73.4" y="134.7">16V</text>
<text x="130.8" y="161.1" transform="rotate(-90 130.8 161.1)">23</text>
<text x="133.3" y="161.1" transform="rotate(-90 133.3 161.1)">24</text>
<text x="135.9" y="161.1" transform="rotate(-90 135.9 161.1)">25</text>
<text x="138.4" y="161.1" transform="rotate(-90 138.4 161.1)">26</text>
<text x="141" y="161.1" transform="rotate(-90 141 161.1)">27</text>
<text x="143.5" y="161.1" transform="rotate(-90 143.5 161.1)">28</text>
<text x="146" y="161.1" transform="rotate(-90 146 161.1)">29</text>
<text x="148.6" y="161.1" transform="rotate(-90 148.6 161.1)">30</text>
<text x="151.1" y="161.1" transform="rotate(-90 151.1 161.1)">31</text>
<text x="153.7" y="161.1" transform="rotate(-90 153.7 161.1)">32</text>
<text x="156.2" y="161.1" transform="rotate(-90 156.2 161.1)">33</text>
<text x="72.2" y="166.7">10V</text>
<text x="174.3" y="190.3">VCC_1v8</text>
<text x="220.3" y="196.7">Title:</text>
<text x="287.8" y="197.2">REV</text>
<text x="205.5" y="202">A4</text>
<text x="213.7" y="202.3">Page Name:</text>
<text x="288.8" y="202">1.2</text>
<text x="204" y="205.8">Date:</text>
<text x="212.6" y="205.8">Friday, December 29, 2023</text>
<text x="253.3" y="205.8">Sheet</text>
<text x="266" y="206.1">11</text>
<text x="273.6" y="205.8">of</text>
<text x="281" y="206.1">14</text>
</g>
<g font-size="2.3" fill="#000080">
<text x="91.5" y="29.3">R67</text>
<text x="104.4" y="29.3">FB120R</text>
<text x="182.7" y="27.8">C78</text>
<text x="199.2" y="27.3">1U1</text>
<text x="276.4" y="28.8">CON6</text>
<text x="277.4" y="26.5">J4</text>
<text x="117.1" y="35.1">C82</text>
<text x="127.6" y="35.4">C83</text>
<text x="182.7" y="30.3">100nF</text>
<text x="196.1" y="30.1">OM8751D</text>
<text x="230.9" y="34.1">C85</text>
<text x="238.6" y="34.1">0R</text>
<text x="253.5" y="31.6">0R</text>
<text x="260.1" y="31.6">C84</text>
<text x="117.1" y="37.7">1uF</text>
<text x="126.8" y="37.9">100nF</text>
<text x="223.8" y="38.4">C88</text>
<text x="224.1" y="41">NC</text>
<text x="251.3" y="39.5">1.5pF</text>
<text x="260.1" y="39.2">C87</text>
<text x="251.3" y="47.1">3.6pF</text>
<text x="259.9" y="47.1">C89</text>
<text x="182.7" y="48.1">C81</text>
<text x="182.7" y="50.6">100nF</text>
<text x="50.1" y="54.7">Y2</text>
<text x="158.5" y="55.7">NC</text>
<text x="165.7" y="55.7">C86</text>
<text x="261.7" y="57.2">ANT1</text>
<text x="76.2" y="62.3">R68</text>
<text x="88.7" y="62.3">0R</text>
<text x="35.1" y="67.1">C90</text>
<text x="35.1" y="69.7">8pF</text>
<text x="50.1" y="67.4">26MHz_12PF</text>
<text x="78.3" y="67.4">C91</text>
<text x="78.3" y="69.9">8pF</text>
<text x="233.5" y="68.7">C79</text>
<text x="233.5" y="71.2">0R</text>
<text x="249.7" y="71">C80</text>
<text x="249.7" y="74">NC</text>
<text x="42" y="89.7">R69</text>
<text x="54.7" y="89.7">15K</text>
<text x="42.5" y="92.8">R70</text>
<text x="55.2" y="92.8">20K</text>
<text x="139" y="110.6">U8</text>
<text x="139" y="115.7">AP6212</text>
<text x="242.6" y="117.2">R71</text>
<text x="242.9" y="120">NC</text>
<text x="33.1" y="123.3">R72</text>
<text x="45.5" y="123.3">FB120R</text>
<text x="210.6" y="124.8">TP5</text>
<text x="60.5" y="129.4">C92</text>
<text x="60.7" y="131.9">1uF</text>
<text x="72.7" y="131.9">100nF</text>
<text x="73.2" y="129.4">C93</text>
<text x="84.6" y="153.2">3.3uH</text>
<text x="85.6" y="150.7">L5</text>
<text x="65.1" y="163.9">C94</text>
<text x="71.9" y="163.9">4.7uF</text>
<text x="88.7" y="173.1">R74</text>
<text x="102.4" y="173.1">10K</text>
<text x="114.3" y="179.9">R75</text>
<text x="120.7" y="179.7">C95</text>
<text x="148.4" y="175.1">R73</text>
<text x="161.3" y="175.1">NC</text>
<text x="114.3" y="182.5">12K</text>
<text x="121.5" y="182.2">NC</text>
<text x="148.9" y="189.3">R76</text>
<text x="161.3" y="189.3">NC</text>
</g>
<g font-size="2.3" fill="#f00">
<text x="161.8" y="35.4">RF1_EN</text>
<text x="139.3" y="44.7" transform="rotate(-90 139.3 44.7)">BT_WAKE_HOST</text>
<text x="142.6" y="45.3" transform="rotate(-90 142.6 45.3)">HOST_WAKE_BT</text>
<text x="162.1" y="45.6">RF2_EN</text>
<text x="109" y="51.7">WIFI_XTAL_IN</text>
<text x="109" y="61.8">WIFI_XTAL_OUT</text>
<text x="63.3" y="89">WIFI_REG_ON_1</text>
<text x="21.1" y="90.5">WIFI_REG_ON</text>
<text x="46.8" y="101.4">WIFI_WAKE_HOST</text>
<text x="220.3" y="101.4">UART4_RTS</text>
<text x="52.6" y="106.5">SDIO_D3</text>
<text x="52.6" y="104">SDIO_D2</text>
<text x="220.3" y="104">UART4_TXD</text>
<text x="220.3" y="106.5">UART4_RXD</text>
<text x="50.3" y="109">SDIO_CMD</text>
<text x="51.4" y="111.8">SDIO_CLK</text>
<text x="258.4" y="109">UART4_CTS</text>
<text x="52.6" y="116.7">SDIO_D1</text>
<text x="52.6" y="114.1">SDIO_D0</text>
<text x="220.3" y="126.8">BT_REG_ON</text>
<text x="115.1" y="172.6">WIFI_BT_32KIN</text>
<text x="65.8" y="174.3">CLK_32K_OUT</text>
<text x="175.1" y="179.4">PCM_SYNC</text>
<text x="175.1" y="184.5">PCM_CLK</text>
<text x="175.1" y="181.9">PCM_OUT</text>
<text x="175.1" y="187">PCM_IN</text>
</g>
<g font-size="2.3" fill="#004080">
<text x="191.8" y="35.6">V1</text>
<text x="202.7" y="35.6">RF1</text>
<text x="191.8" y="40.7">ANT</text>
<text x="202" y="40.7">GND</text>
<text x="191.8" y="45.8">V2</text>
<text x="202.7" y="45.8">RF2</text>
<text x="51.4" y="58.8">X1</text>
<text x="59" y="58.8">GND</text>
<text x="51.4" y="63.8">GND</text>
<text x="61.3" y="63.8">X2</text>
<text x="258.6" y="64.6">ANT</text>
<text x="266.2" y="62.1">GND</text>
<text x="265" y="67.1">GND2</text>
<text x="135" y="77.6" transform="rotate(-90 135 77.6)">VBAT</text>
<text x="129.9" y="83.5" transform="rotate(-90 129.9 83.5)">XTAL_OUT</text>
<text x="132.4" y="80.9" transform="rotate(-90 132.4 80.9)">XTAL_IN</text>
<text x="142.6" y="82.6" transform="rotate(-90 142.6 82.6)">BT_WAKE</text>
<text x="145.1" y="81.3" transform="rotate(-90 145.1 81.3)">N_WAKE</text>
<text x="147.7" y="79.4" transform="rotate(-90 147.7 79.4)">FM_RX</text>
<text x="150.2" y="78" transform="rotate(-90 150.2 78)">GND2</text>
<text x="155.3" y="78" transform="rotate(-90 155.3 78)">GND1</text>
<text x="152.7" y="85.1" transform="rotate(-90 152.7 85.1)">WL_BT_ANT</text>
<text x="169.3" y="89.2">N_VDDSWP_OUT</text>
<text x="171.9" y="86.7">N_VDDSWP_IN</text>
<text x="140" y="90.2" transform="rotate(-90 140 90.2)">BT_HOST_WAKE</text>
<text x="173" y="91.8">N_VDDSWPIO</text>
<text x="102.2" y="101.9">WL_HOST_WAKE</text>
<text x="102.2" y="99.4">WL_REG_ON</text>
<text x="137.5" y="97.7" transform="rotate(-90 137.5 97.7)">BT_VIO/N_HOST_WAKE</text>
<text x="173.5" y="101.9">UART_CTS_N</text>
<text x="102.2" y="104.5">SDIO_DATA_2</text>
<text x="102.2" y="107">SDIO_DATA_3</text>
<text x="176.2" y="104.5">UART_RXD</text>
<text x="176.5" y="107">UART_TXD</text>
<text x="102.2" y="112.1">SDIO_DATA_CLK</text>
<text x="102.2" y="109.6">SDIO_DATA_CMD</text>
<text x="173.5" y="109.6">UART_RTS_N</text>
<text x="184.4" y="112.1">TX1</text>
<text x="102.2" y="114.6">SDIO_DATA_0</text>
<text x="102.2" y="117.2">SDIO_DATA_1</text>
<text x="102.2" y="119.7">GND3</text>
<text x="176.2" y="117.2">N_REG_PU</text>
<text x="176.3" y="119.7">N_I2C_SCL</text>
<text x="184.4" y="114.6">TX2</text>
<text x="102.2" y="124.8">VDDIO</text>
<text x="102.2" y="122.3">VIN_LDO_OUT</text>
<text x="176.1" y="124.8">N_I2C_SDA</text>
<text x="182.2" y="122.3">GND6</text>
<text x="176.8" y="127.3">BT_RST_N</text>
<text x="132.4" y="155.5" transform="rotate(-90 132.4 155.5)">VIN_LDO</text>
<text x="135" y="155.5" transform="rotate(-90 135 155.5)">LPO</text>
<text x="137.5" y="155.5" transform="rotate(-90 137.5 155.5)">PCM_OUT</text>
<text x="140" y="155.5" transform="rotate(-90 140 155.5)">PCM_CLK</text>
<text x="142.6" y="155.5" transform="rotate(-90 142.6 155.5)">PCM_IN</text>
<text x="145.1" y="155.5" transform="rotate(-90 145.1 155.5)">PCM_SYNC</text>
<text x="147.7" y="155.5" transform="rotate(-90 147.7 155.5)">VDD_TCXO</text>
<text x="150.2" y="155.5" transform="rotate(-90 150.2 155.5)">TCXO_IN</text>
<text x="152.7" y="155.5" transform="rotate(-90 152.7 155.5)">GND4</text>
<text x="155.3" y="155.5" transform="rotate(-90 155.3 155.5)">GPS_RF</text>
<text x="157.8" y="155.5" transform="rotate(-90 157.8 155.5)">GND5</text>
</g>
<text font-size="2.2" x="204.3" y="197.1">Size</text>
<g font-size="1.8">
<text x="31.7" y="1.9">5</text>
<text x="90.1" y="1.9">4</text>
<text x="148.5" y="1.9">3</text>
<text x="206.8" y="1.9">2</text>
<text x="265.2" y="1.9">1</text>
<text x=".7" y="29.8">D</text>
<text x="295.1" y="29.8">D</text>
<text x=".7" y="80.9">C</text>
<text x="295.1" y="80.9">C</text>
<text x=".7" y="132.1">B</text>
<text x="295.1" y="132.1">B</text>
<text x=".7" y="183.3">A</text>
<text x="295.1" y="183.3">A</text>
<text x="31.7" y="209.2">5</text>
<text x="90.1" y="209.2">4</text>
<text x="148.5" y="209.2">3</text>
<text x="206.8" y="209.2">2</text>
<text x="265.2" y="209.2">1</text>
</g>
</svg>
